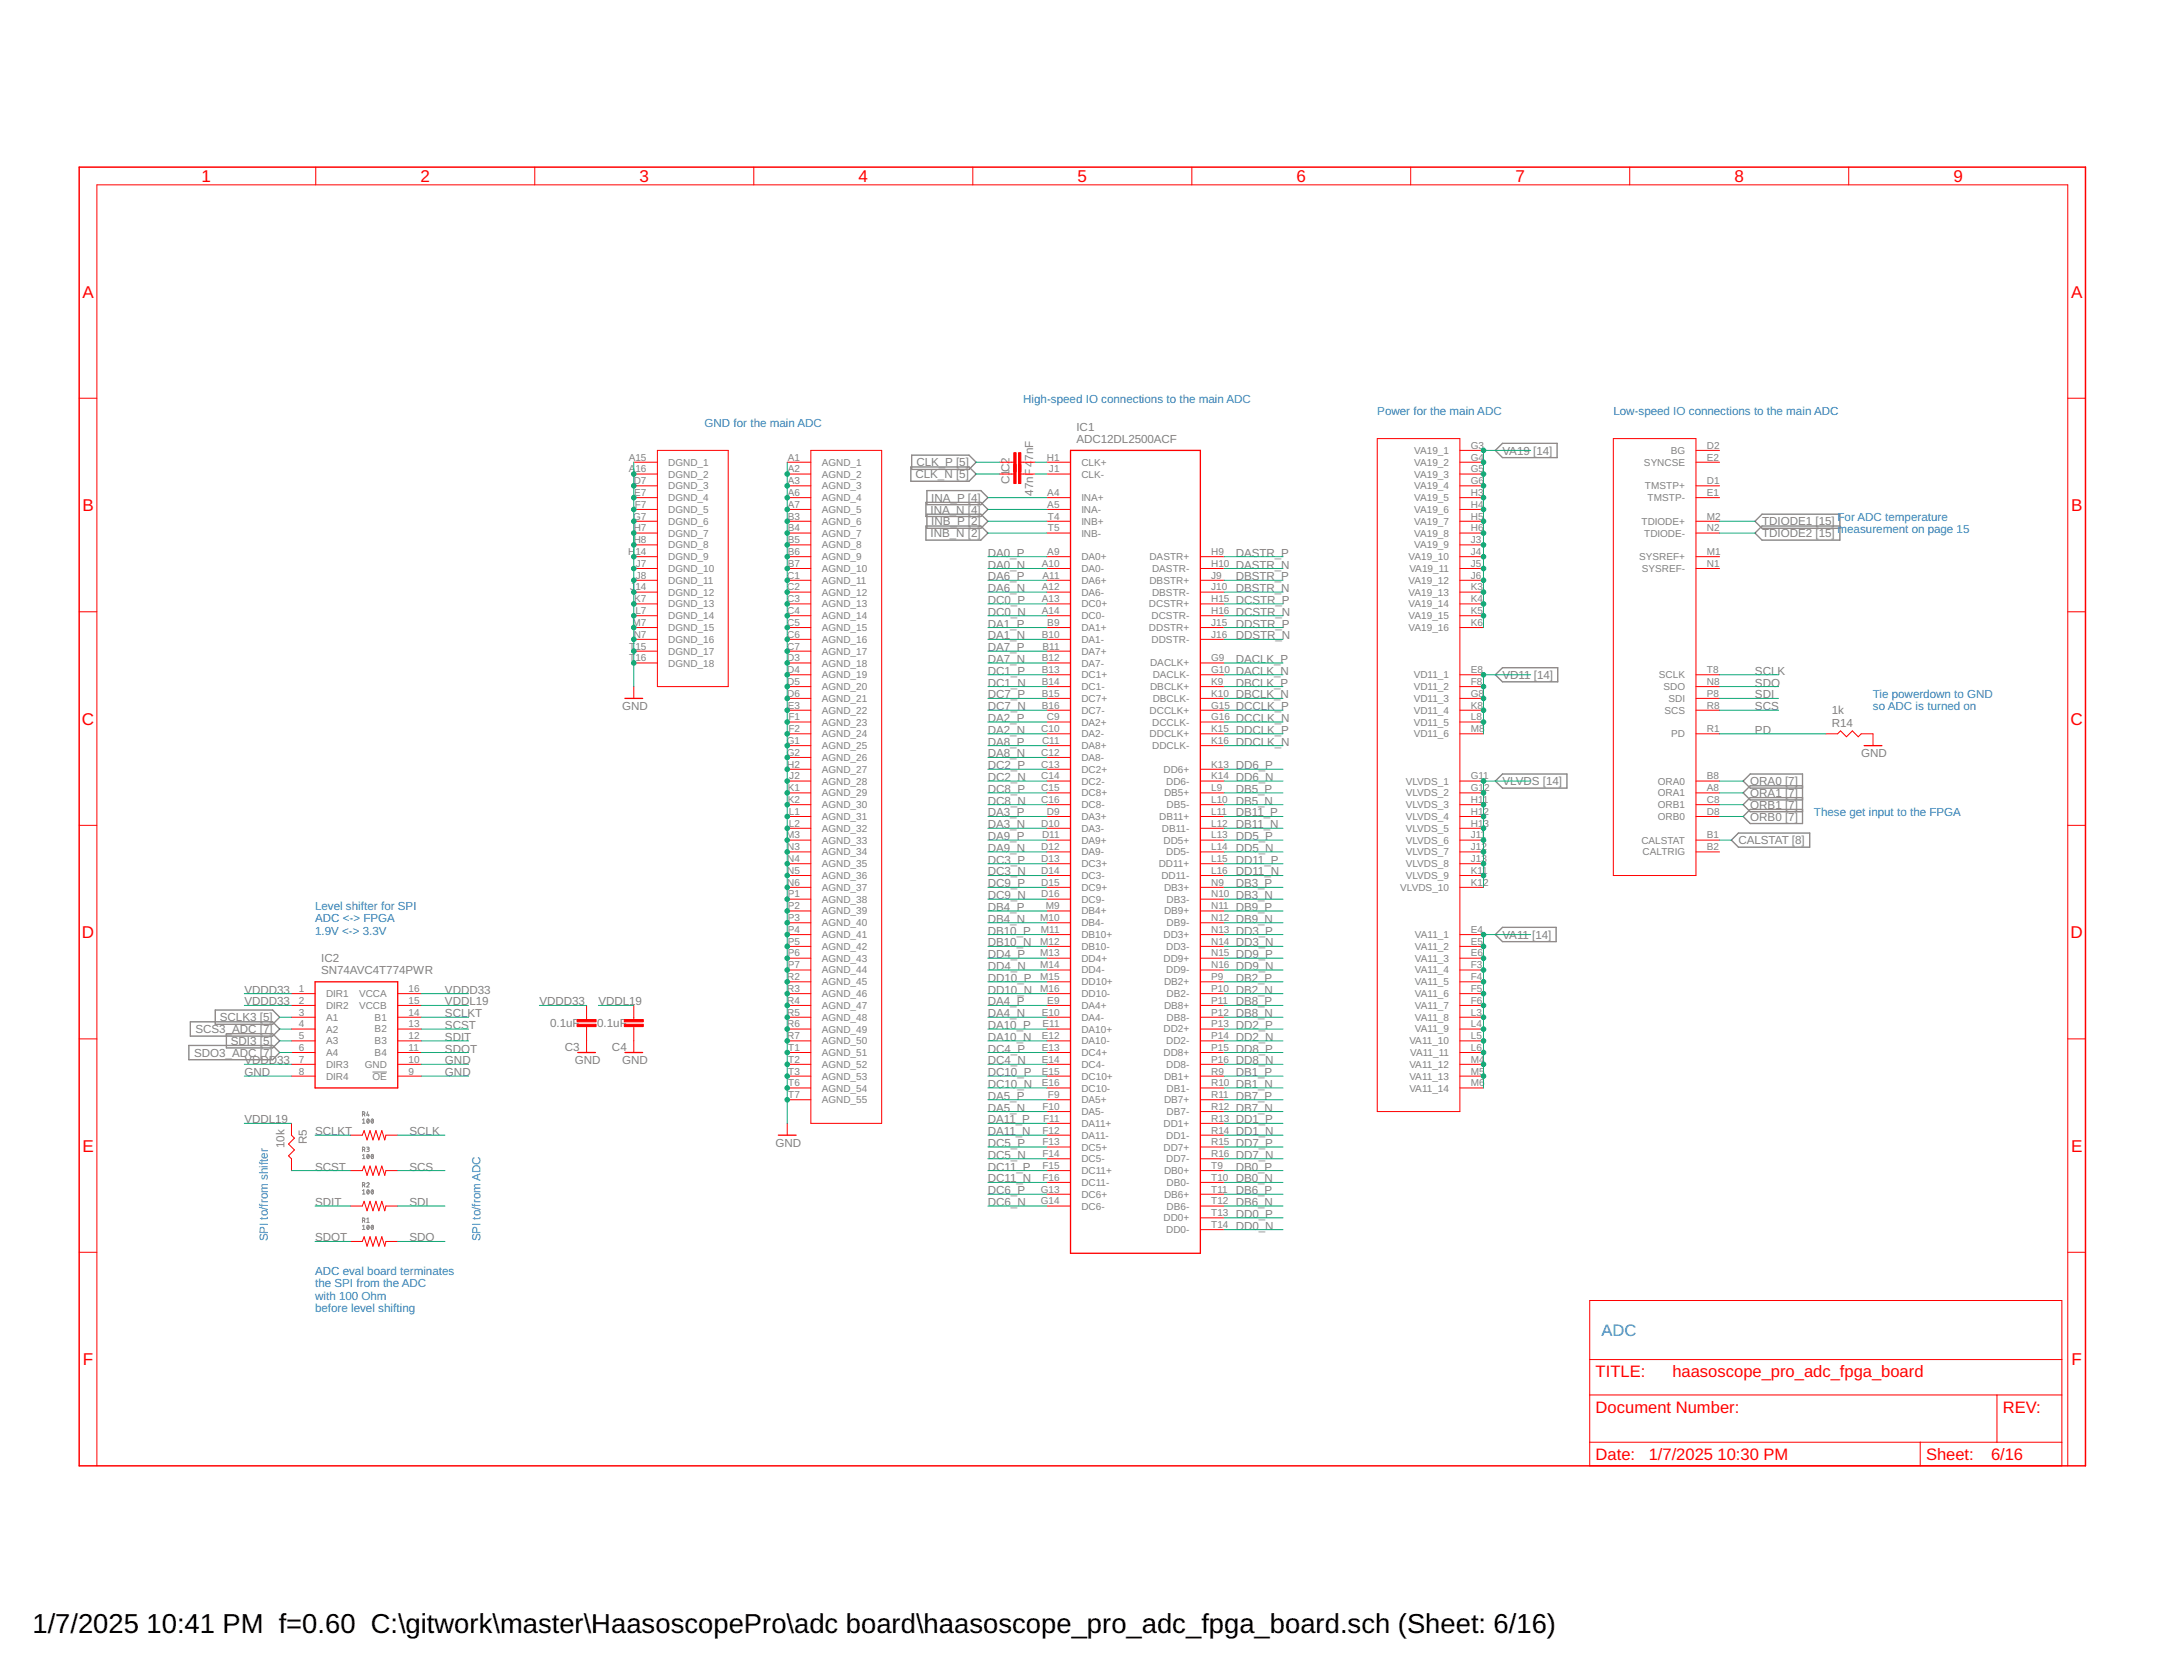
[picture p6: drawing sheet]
<svg xmlns="http://www.w3.org/2000/svg" width="279mm" height="216mm" viewBox="0 0 279 216" stroke-linecap="round" stroke-linejoin="round" font-family="sans-serif">
<g fill="none" stroke="#808080" stroke-width=".13">
<path d="M48.1 138.3h1.9M46.8 157.5h.3v-.2l-.3-.1v.6M46.8 152.9h.3v-.2l-.3-.1v.6M46.8 148.4l.3-.1v-.2l-.3-.1v.6M46.8 143.8h.3v-.3h-.3v.5M46.8 158.2l.2-.1v.6M46.8 144.5l.2-.1v.5M46.8 149.1l.2-.1v.5M46.8 153.6l.2-.1v.6M46.8 158.7h.3M46.8 154.1h.3M46.8 149.5h.3"/>
<path d="M46.8 144.9h.3M47 157.5l.1 .3M47 152.9l.1 .3M47 148.4l.1 .2M47 143.8l.1 .2M47.3 152.7a.16 .16 0 0 1 .3-.1 .16 .16 0 0 1 0 .3l-.3 .3h.4M47.3 148l.4 .1-.1 .2h-.2M47.3 157.3l.2-.1v.6M47.3 157.8h.4M47.4 158.2l.1-.1a.26 .26 0 0 1 .2 .3 .26 .26 0 0 1-.2 .2l-.2-.2zM47.4 144.5l.1-.1a.26 .26 0 0 1 .2 .3 .26 .26 0 0 1-.2 .2l-.2-.2zM47.5 153.6a.26 .26 0 0 1 .2 .2 .26 .26 0 0 1-.2 .3l-.2-.3z"/>
<path d="M47.5 149a.26 .26 0 0 1 .2 .2 .26 .26 0 0 1-.2 .3l-.2-.3zM47.5 143.5l-.2 .4h.4M47.5 148.3l.2 .2-.4 .1M47.6 143.8v.2M47.6 158.2l-.2 .3M47.6 153.6l-.2 .4M47.6 149.1l-.2 .3M47.6 144.5l-.2 .3M48 158.1a.26 .26 0 0 1 .2 .3 .26 .26 0 0 1-.2 .2l-.1-.2zM48 153.6a.26 .26 0 0 1 .2 .2 .26 .26 0 0 1-.2 .3l-.1-.3zM48 149a.26 .26 0 0 1 .2 .2 .26 .26 0 0 1-.2 .3l-.1-.3zM48 144.4a.26 .26 0 0 1 .2 .3 .26 .26 0 0 1-.2 .2l-.1-.2z"/>
<path d="M48.2 158.2l-.3 .3M48.2 153.6l-.3 .4M48.2 149.1l-.3 .3M48.2 144.5l-.3 .3"/>
</g>
<g fill="none" stroke="#808080" stroke-width=".17">
<path d="M117.7 58.7h7.4l.9 .9-.9 1h-7.4zM193.1 58.1l.9-.9h7v1.9h-7zM117.6 60.3h7.5l.9 .9-.9 .9h-7.5zM119.5 64.8h7.1l1 .9-1 1h-7.1zM119.5 67.9h7.1l1 .9-1 .9h-7.1zM119.7 63.3h6.9l1 .9-1 .9h-6.9zM119.7 66.4h6.9l1 .9-1 .9h-6.9zM237.6 67.9h-10.1l-.9 .9 .9 .9h10.1v-3.3h-10.1l-.9 .9 .9 .9h10.1M193.1 87.1l.9-.9h7.1v1.8h-7.1zM193.1 100.8l.9-.9h8.3v1.8h-8.3zM223.5 108.4l1-.9h9.2v1.8h-9.2zM232.7 101.4h-6.7l-.9 .9 .9 .9h6.7"/>
<path d="M232.7 101.7h-6.7l-.9-.9 .9-.9h6.7v6.4h-6.7l-.9-.9 .9-.9h6.7M232.7 102.9h-6.7l-.9 .9 .9 1h6.7M24.4 134.9h10.8l.9 .9-.9 1h-10.8zM24.6 131.9h10.6l.9 .9-.9 .9h-10.6zM27.8 130.3h7.4l.9 1-.9 .9h-7.4zM29.2 133.4h6l.9 .9-.9 .9h-6zM193.1 120.6l.9-.9h6.9v1.8h-6.9z"/>
</g>
<path d="M138.2 58.1h16.8v103.6h-16.8zM80.7 90.1h2.3M240.7 96.2h2.3M40.7 126.7h10.7v13.7h-10.7zM74.6 135.8h2.3M80.7 135.8h2.3M100.5 146.5h2.3" fill="none" stroke="#f00" stroke-width=".17"/>
<g fill="none" stroke="#f00" stroke-width=".13">
<path d="M40.8 21.6v2.3M69 21.6v2.3M97.3 21.6v2.3M125.6 21.6v2.3M153.9 21.6v2.3M182.1 21.6v2.3M210.4 21.6v2.3M238.7 21.6v2.3M10.2 51.4h2.3M81.8 59.6h3.1M84.9 58.1h9.1v30.5h-9.1zM101.6 59.6h3.1"/>
<path d="M104.7 58.1h9.1v86.9h-9.1zM129.1 59.6h1.8M131.8 59.6h1.8M135.2 59.6h3M177.8 56.6h10.7v86.8h-10.7zM188.5 59.6h3M188.5 58.1h3M208.3 56.6h10.7v56.4h-10.7zM219 59.6h3M219 58.1h3M267 51.4h2.3M10.2 79h2.3"/>
<path d="M81.8 61.2h3.1M81.8 62.7h3.1M81.8 64.2h3.1M81.8 65.7h3.1M81.8 71.8h3.1M81.8 73.4h3.1M81.8 74.9h3.1M81.8 76.4h3.1M81.8 77.9h3.1M81.8 79.5h3.1M81.8 67.3h3.1M81.8 68.8h3.1"/>
<path d="M81.8 70.3h3.1M101.6 61.2h3.1M101.6 62.7h3.1M101.6 64.2h3.1M101.6 65.7h3.1M101.6 71.8h3.1M101.6 73.4h3.1M101.6 74.9h3.1M101.6 76.4h3.1M101.6 77.9h3.1M101.6 79.5h3.1M101.6 67.3h3.1"/>
<path d="M101.6 68.8h3.1M101.6 70.3h3.1M129.1 61.2h1.8M131.8 61.2h1.8M135.2 61.2h3M135.2 64.2h3M135.2 65.7h3M135.2 71.8h3M135.2 73.4h3M135.2 74.9h3M135.2 76.4h3M135.2 77.9h3"/>
<path d="M135.2 79.5h3M135.2 67.3h3M135.2 68.8h3M155 71.8h3M155 73.4h3M155 74.9h3M155 76.4h3M155 77.9h3M155 79.5h3M188.5 61.2h3M188.5 62.7h3M188.5 64.2h3"/>
<path d="M188.5 65.7h3M188.5 71.8h3M188.5 73.4h3M188.5 74.9h3M188.5 76.4h3M188.5 77.9h3M188.5 79.5h3M188.5 67.3h3M188.5 68.8h3M188.5 70.3h3M219 62.7h3M219 64.2h3"/>
<path d="M219 71.8h3M219 73.4h3M219 67.3h3M219 68.8h3M267 79h2.3M81.8 81h3.1M81.8 82.5h3.1M81.8 84h3.1M81.8 85.6h3.1M81.8 88.6v1.5M101.6 81h3.1M101.6 82.5h3.1"/>
<path d="M101.6 84h3.1M101.6 85.6h3.1M101.6 87.1h3.1M101.6 88.6h3.1M101.6 90.1h3.1M101.6 91.7h3.1M101.6 93.2h3.1M101.6 94.7h3.1M101.6 96.2h3.1M101.6 97.7h3.1M101.6 99.3h3.1M135.2 81h3"/>
<path d="M135.2 82.5h3M135.2 84h3M135.2 85.6h3M135.2 87.1h3M135.2 88.6h3M135.2 90.1h3M135.2 91.7h3M135.2 93.2h3M135.2 94.7h3M135.2 96.2h3M135.2 97.7h3M135.2 99.3h3"/>
<path d="M155 81h3M155 82.5h3M155 85.6h3M155 87.1h3M155 88.6h3M155 90.1h3M155 91.7h3M155 93.2h3M155 94.7h3M155 96.2h3M155 99.3h3M188.5 81h3"/>
<path d="M188.5 87.1h3M188.5 88.6h3M188.5 90.1h3M188.5 91.7h3M188.5 93.2h3M188.5 94.7h3M219 87.1h3M219 88.6h3M219 90.1h3M219 91.7h3M219 94.7h3M235.7 94.7h1.6l.3-.4 .8 .8 .8-.8 .7 .8 .4-.4h1.5v1.5"/>
<path d="M10.2 106.5h2.3M101.6 102.3h3.1M101.6 108.4h3.1M101.6 109.9h3.1M101.6 100.8h3.1M101.6 103.8h3.1M101.6 105.4h3.1M101.6 106.9h3.1M101.6 111.5h3.1M101.6 113h3.1M101.6 114.5h3.1M101.6 116h3.1"/>
<path d="M101.6 117.6h3.1M101.6 119.1h3.1M135.2 102.3h3M135.2 108.4h3M135.2 109.9h3M135.2 100.8h3M135.2 103.8h3M135.2 105.4h3M135.2 106.9h3M135.2 111.5h3M135.2 113h3M135.2 114.5h3"/>
<path d="M135.2 116h3M135.2 117.6h3M135.2 119.1h3M155 102.3h3M155 108.4h3M155 109.9h3M155 100.8h3M155 103.8h3M155 105.4h3M155 106.9h3M155 111.5h3M155 113h3"/>
<path d="M155 114.5h3M155 116h3M155 117.6h3M155 119.1h3M188.5 102.3h3M188.5 108.4h3M188.5 109.9h3M188.5 100.8h3M188.5 103.8h3M188.5 105.4h3M188.5 106.9h3M188.5 111.5h3"/>
<path d="M188.5 113h3M188.5 114.5h3M219 102.3h3M219 108.4h3M219 109.9h3M219 100.8h3M219 103.8h3M219 105.4h3M267 106.5h2.3M10.2 134.1h2.3M37.6 129.8h3.1M37.6 131.3h3.1"/>
<path d="M37.6 132.8h3.1M37.6 134.3h3.1M37.6 135.8h3.1M37.6 137.4h3.1M37.6 138.9h3.1M37.6 128.2h3.1M51.4 129.8h3M51.4 131.3h3M51.4 132.8h3M51.4 134.3h3M51.4 135.8h3M51.4 137.4h3"/>
<path d="M51.4 138.9h3M51.4 128.2h3M75.7 129.8v1.8M75.7 132.5v3.3M81.8 129.8v1.8M81.8 132.5v3.3M101.6 120.6h3.1M101.6 122.1h3.1M101.6 123.7h3.1M101.6 129.8h3.1M101.6 131.3h3.1M101.6 132.8h3.1"/>
<path d="M101.6 134.3h3.1M101.6 135.8h3.1M101.6 137.4h3.1M101.6 138.9h3.1M101.6 125.2h3.1M101.6 126.7h3.1M101.6 128.2h3.1M135.2 120.6h3M135.2 122.1h3M135.2 123.7h3M135.2 129.8h3M135.2 131.3h3"/>
<path d="M135.2 132.8h3M135.2 134.3h3M135.2 135.8h3M135.2 137.4h3M135.2 138.9h3M135.2 125.2h3M135.2 126.7h3M135.2 128.2h3M155 120.6h3M155 122.1h3M155 123.7h3M155 129.8h3"/>
<path d="M155 131.3h3M155 132.8h3M155 134.3h3M155 135.8h3M155 137.4h3M155 138.9h3M155 125.2h3M155 126.7h3M155 128.2h3M188.5 120.6h3M188.5 122.1h3M188.5 123.7h3"/>
<path d="M188.5 129.8h3M188.5 131.3h3M188.5 132.8h3M188.5 134.3h3M188.5 135.8h3M188.5 137.4h3M188.5 138.9h3M188.5 125.2h3M188.5 126.7h3M188.5 128.2h3M267 134.1h2.3M37.6 145v1.5l.4 .4-.7 .7 .7 .8-.7 .8 .3 .3v1.6"/>
<path d="M45.3 146.5h1.5l.2-.6 .4 1.2 .4-1.2 .4 1.2 .3-1.2 .4 1.2 .4-1.2 .4 1.2 .1-.6h1.6M45.3 151.1h1.5l.2-.6 .4 1.2 .4-1.2 .4 1.2 .3-1.2 .4 1.2 .4-1.2 .4 1.2 .1-.6h1.6M45.3 155.6h1.5l.2-.6 .4 1.3 .4-1.3 .4 1.3 .3-1.3 .4 1.3 .4-1.3 .4 1.3 .1-.7h1.6M101.6 140.4h3.1M101.6 141.9h3.1M101.6 145v1.5M135.2 140.4h3M135.2 141.9h3M135.2 143.4h3M135.2 145h3M135.2 146.5h3M135.2 148h3"/>
<path d="M135.2 149.5h3M135.2 151.1h3M135.2 152.6h3M135.2 154.1h3M135.2 155.6h3M155 140.4h3M155 141.9h3M155 143.4h3M155 145h3M155 146.5h3M155 148h3M155 149.5h3"/>
<path d="M155 151.1h3M155 152.6h3M155 154.1h3M155 155.6h3M155 157.2h3M155 158.7h3M188.5 140.4h3M10.2 161.6h2.3M45.3 160.2h1.5l.2-.6 .4 1.2 .4-1.2 .4 1.2 .3-1.2 .4 1.2 .4-1.2 .4 1.2 .1-.6h1.6M205.3 167.8h60.9v21.4h-60.9zM205.3 175.5h60.9M267 161.6h2.3"/>
<path d="M12.5 189.2v-165.3h254.5v165.3M205.3 180h60.9M205.3 186.1h60.9M247.9 186.1v3.1M257.8 180v6.1"/>
</g>
<g fill="#f00" stroke="#f00" stroke-width=".13">
<path d="M130.9 59.9h.3v2.5h-.3z"/>
<path d="M131.5 59.9h.3v2.5h-.3z"/>
<path d="M131.5 58.4h.3v2.5h-.3z"/>
<path d="M130.9 58.4h.3v2.5h-.3z"/>
<path d="M74.5 131.6h2.5v.3h-2.5z"/>
<path d="M74.5 132.2h2.5v.3h-2.5z"/>
<path d="M80.6 131.6h2.5v.3h-2.5z"/>
<path d="M80.6 132.2h2.5v.3h-2.5z"/>
</g>
<path d="M10.2 21.6h259.1v167.6h-259.1z" fill="none" stroke="#f00" stroke-width=".19"/>
<g fill="none" stroke="#0dab76" stroke-width=".13">
<path d="M81.8 59.6v29M101.6 59.6v85.4M126 59.6h3.1M133.6 59.6h1.6M197.6 58.1h-6.1v22.9M126 61.2h3.1M127.6 64.2h7.6M127.6 65.7h7.6M127.6 68.8h7.6M127.6 67.3h7.6M127.6 71.8h7.6M127.6 73.4h7.6"/>
<path d="M127.6 74.9h7.6M127.6 76.4h7.6M127.6 77.9h7.6M127.6 79.5h7.6M133.6 61.2h1.6M158 71.8h7.7M158 73.4h7.7M158 74.9h7.7M158 76.4h7.7M158 77.9h7.7M158 79.5h7.7M222 68.8h4.6"/>
<path d="M222 67.3h4.6M127.6 87.1h7.6M127.6 91.7h7.6M127.6 94.7h7.6M127.6 90.1h7.6M127.6 88.6h7.6M127.6 81h7.6M127.6 82.5h7.6M127.6 84h7.6M127.6 85.6h7.6M127.6 93.2h7.6M127.6 96.2h7.6"/>
<path d="M127.6 97.7h7.6M127.6 99.3h7.6M158 87.1h7.7M158 91.7h7.7M158 94.7h7.7M158 90.1h7.7M158 88.6h7.7M158 81h7.7M158 82.5h7.7M158 85.6h7.7M158 93.2h7.7M158 96.2h7.7"/>
<path d="M158 99.3h7.7M197.6 87.1h-6.1v7.6M222 87.1h7.6M222 91.7h7.6M222 94.7h13.7M222 90.1h7.6M222 88.6h7.6M127.6 102.3h7.6M127.6 108.4h7.6M127.6 100.8h7.6M127.6 103.8h7.6M127.6 105.4h7.6"/>
<path d="M127.6 106.9h7.6M127.6 109.9h7.6M127.6 111.5h7.6M127.6 113h7.6M127.6 114.5h7.6M127.6 116h7.6M127.6 117.6h7.6M127.6 119.1h7.6M158 102.3h7.7M158 108.4h7.7M158 100.8h7.7M158 103.8h7.7"/>
<path d="M158 105.4h7.7M158 106.9h7.7M158 109.9h7.7M158 111.5h7.7M158 113h7.7M158 114.5h7.7M158 116h7.7M158 117.6h7.7M158 119.1h7.7M197.6 100.8h-6.1v13.7M222 102.3h3.1M222 108.4h1.5"/>
<path d="M222 100.8h3.1M222 103.8h3.1M222 105.4h3.1M31.5 138.9h6.1M31.5 137.4h6.1M31.5 129.8h6.1M31.5 128.2h6.1M36.1 131.3h1.5M36.1 132.8h1.5M36.1 134.3h1.5M36.1 135.8h1.5M54.4 138.9h6.1"/>
<path d="M54.4 137.4h6.1M54.4 129.8h6.1M54.4 128.2h6.1M54.4 131.3h6.1M54.4 132.8h6.1M54.4 134.3h6.1M54.4 135.8h6.1M69.6 129.8h6.1M77.3 129.8h4.5M127.6 138.9h7.6M127.6 137.4h7.6M127.6 120.6h7.6"/>
<path d="M127.6 129.8h7.6M127.6 128.2h7.6M127.6 131.3h7.6M127.6 132.8h7.6M127.6 134.3h7.6M127.6 135.8h7.6M127.6 122.1h7.6M127.6 126.7h7.6M127.6 123.7h7.6M127.6 125.2h7.6M158 138.9h7.7M158 137.4h7.7"/>
<path d="M158 120.6h7.7M158 129.8h7.7M158 128.2h7.7M158 131.3h7.7M158 132.8h7.7M158 134.3h7.7M158 135.8h7.7M158 122.1h7.7M158 126.7h7.7M158 123.7h7.7M158 125.2h7.7M197.6 120.6h-6.1v19.8"/>
<path d="M31.5 145h6.1M37.6 151.1h7.7M40.7 146.5h4.6M40.7 155.6h4.6M51.4 146.5h6M51.4 151.1h6M51.4 155.6h6M127.6 146.5h7.6M127.6 151.1h7.6M127.6 155.6h7.6M127.6 145h7.6M127.6 141.9h7.6"/>
<path d="M127.6 143.4h7.6M127.6 148h7.6M127.6 149.5h7.6M127.6 152.6h7.6M127.6 154.1h7.6M127.6 140.4h7.6M158 146.5h7.7M158 151.1h7.7M158 155.6h7.7M158 145h7.7M158 141.9h7.7M158 143.4h7.7"/>
<path d="M158 148h7.7M158 149.5h7.7M158 152.6h7.7M158 154.1h7.7M158 157.2h7.7M158 158.7h7.7M158 140.4h7.7M40.7 160.2h4.6M51.4 160.2h6"/>
</g>
<g fill="#0dab76" stroke="#0dab76" stroke-width=".13">
<circle cx="81.8" cy="61.2" r=".3"/>
<circle cx="81.8" cy="62.7" r=".3"/>
<circle cx="81.8" cy="64.2" r=".3"/>
<circle cx="81.8" cy="65.7" r=".3"/>
<circle cx="81.8" cy="67.3" r=".3"/>
<circle cx="81.8" cy="71.8" r=".3"/>
<circle cx="81.8" cy="73.4" r=".3"/>
<circle cx="81.8" cy="74.9" r=".3"/>
<circle cx="81.8" cy="76.4" r=".3"/>
<circle cx="81.8" cy="77.9" r=".3"/>
<circle cx="81.8" cy="79.5" r=".3"/>
<circle cx="81.8" cy="81" r=".3"/>
<circle cx="81.8" cy="82.5" r=".3"/>
<circle cx="81.8" cy="84" r=".3"/>
<circle cx="81.8" cy="85.6" r=".3"/>
<circle cx="81.8" cy="68.8" r=".3"/>
<circle cx="81.8" cy="70.3" r=".3"/>
<circle cx="101.6" cy="61.2" r=".3"/>
<circle cx="101.6" cy="62.7" r=".3"/>
<circle cx="101.6" cy="64.2" r=".3"/>
<circle cx="101.6" cy="65.7" r=".3"/>
<circle cx="101.6" cy="67.3" r=".3"/>
<circle cx="101.6" cy="68.8" r=".3"/>
<circle cx="101.6" cy="70.3" r=".3"/>
<circle cx="101.6" cy="71.8" r=".3"/>
<circle cx="101.6" cy="73.4" r=".3"/>
<circle cx="101.6" cy="74.9" r=".3"/>
<circle cx="101.6" cy="76.4" r=".3"/>
<circle cx="101.6" cy="77.9" r=".3"/>
<circle cx="101.6" cy="79.5" r=".3"/>
<circle cx="101.6" cy="81" r=".3"/>
<circle cx="101.6" cy="82.5" r=".3"/>
<circle cx="101.6" cy="84" r=".3"/>
<circle cx="101.6" cy="85.6" r=".3"/>
<circle cx="101.6" cy="87.1" r=".3"/>
<circle cx="101.6" cy="88.6" r=".3"/>
<circle cx="101.6" cy="90.1" r=".3"/>
<circle cx="101.6" cy="91.7" r=".3"/>
<circle cx="101.6" cy="93.2" r=".3"/>
<circle cx="101.6" cy="94.7" r=".3"/>
<circle cx="101.6" cy="96.2" r=".3"/>
<circle cx="101.6" cy="97.7" r=".3"/>
<circle cx="101.6" cy="99.3" r=".3"/>
<circle cx="101.6" cy="100.8" r=".3"/>
<circle cx="101.6" cy="102.3" r=".3"/>
<circle cx="101.6" cy="103.8" r=".3"/>
<circle cx="101.6" cy="105.4" r=".3"/>
<circle cx="101.6" cy="106.9" r=".3"/>
<circle cx="101.6" cy="108.4" r=".3"/>
<circle cx="101.6" cy="109.9" r=".3"/>
<circle cx="101.6" cy="111.5" r=".3"/>
<circle cx="101.6" cy="113" r=".3"/>
<circle cx="101.6" cy="114.5" r=".3"/>
<circle cx="101.6" cy="116" r=".3"/>
<circle cx="101.6" cy="117.6" r=".3"/>
<circle cx="101.6" cy="119.1" r=".3"/>
<circle cx="101.6" cy="120.6" r=".3"/>
<circle cx="101.6" cy="122.1" r=".3"/>
<circle cx="101.6" cy="123.7" r=".3"/>
<circle cx="101.6" cy="125.2" r=".3"/>
<circle cx="101.6" cy="126.7" r=".3"/>
<circle cx="101.6" cy="128.2" r=".3"/>
<circle cx="101.6" cy="129.8" r=".3"/>
<circle cx="101.6" cy="131.3" r=".3"/>
<circle cx="101.6" cy="132.8" r=".3"/>
<circle cx="101.6" cy="134.3" r=".3"/>
<circle cx="101.6" cy="135.8" r=".3"/>
<circle cx="101.6" cy="137.4" r=".3"/>
<circle cx="101.6" cy="138.9" r=".3"/>
<circle cx="101.6" cy="140.4" r=".3"/>
<circle cx="101.6" cy="141.9" r=".3"/>
<circle cx="191.5" cy="58.1" r=".3"/>
<circle cx="191.5" cy="59.6" r=".3"/>
<circle cx="191.5" cy="61.2" r=".3"/>
<circle cx="191.5" cy="62.7" r=".3"/>
<circle cx="191.5" cy="64.2" r=".3"/>
<circle cx="191.5" cy="65.7" r=".3"/>
<circle cx="191.5" cy="67.3" r=".3"/>
<circle cx="191.5" cy="68.8" r=".3"/>
<circle cx="191.5" cy="70.3" r=".3"/>
<circle cx="191.5" cy="71.8" r=".3"/>
<circle cx="191.5" cy="73.4" r=".3"/>
<circle cx="191.5" cy="74.9" r=".3"/>
<circle cx="191.5" cy="76.4" r=".3"/>
<circle cx="191.5" cy="77.9" r=".3"/>
<circle cx="191.5" cy="79.5" r=".3"/>
<circle cx="191.5" cy="120.6" r=".3"/>
<circle cx="191.5" cy="122.1" r=".3"/>
<circle cx="191.5" cy="123.7" r=".3"/>
<circle cx="191.5" cy="125.2" r=".3"/>
<circle cx="191.5" cy="126.7" r=".3"/>
<circle cx="191.5" cy="128.2" r=".3"/>
<circle cx="191.5" cy="129.8" r=".3"/>
<circle cx="191.5" cy="131.3" r=".3"/>
<circle cx="191.5" cy="132.8" r=".3"/>
<circle cx="191.5" cy="134.3" r=".3"/>
<circle cx="191.5" cy="135.8" r=".3"/>
<circle cx="191.5" cy="137.4" r=".3"/>
<circle cx="191.5" cy="138.9" r=".3"/>
<circle cx="191.5" cy="87.1" r=".3"/>
<circle cx="191.5" cy="88.6" r=".3"/>
<circle cx="191.5" cy="90.1" r=".3"/>
<circle cx="191.5" cy="91.7" r=".3"/>
<circle cx="191.5" cy="93.2" r=".3"/>
<circle cx="191.5" cy="100.8" r=".3"/>
<circle cx="191.5" cy="102.3" r=".3"/>
<circle cx="191.5" cy="103.8" r=".3"/>
<circle cx="191.5" cy="105.4" r=".3"/>
<circle cx="191.5" cy="106.9" r=".3"/>
<circle cx="191.5" cy="108.4" r=".3"/>
<circle cx="191.5" cy="109.9" r=".3"/>
<circle cx="191.5" cy="111.5" r=".3"/>
<circle cx="191.5" cy="113" r=".3"/>
</g>
<g font-size="3.5">
<text x="4.2" y="210.7">1/7/2025</text>
<text x="18.9" y="210.7">10:41 PM f=0.60 C:\gitwork\master\HaasoscopePro\adc board\haasoscope_pro_adc_fpga_board.sch (Sheet: 6/16)</text>
</g>
<g font-size="2.2" fill="#f00">
<text x="26" y="23.5">1</text>
<text x="54.3" y="23.5">2</text>
<text x="82.6" y="23.5">3</text>
<text x="110.8" y="23.5">4</text>
<text x="139.1" y="23.5">5</text>
<text x="167.4" y="23.5">6</text>
<text x="195.7" y="23.5">7</text>
<text x="223.9" y="23.5">8</text>
<text x="252.2" y="23.5">9</text>
<text x="10.6" y="38.4">A</text>
<text x="267.4" y="38.4">A</text>
<text x="10.6" y="66">B</text>
<text x="267.4" y="66">B</text>
<text x="10.6" y="93.5">C</text>
<text x="267.3" y="93.5">C</text>
<text x="10.6" y="121.1">D</text>
<text x="267.3" y="121.1">D</text>
<text x="10.6" y="148.6">E</text>
<text x="267.4" y="148.6">E</text>
<text x="10.7" y="176.2">F</text>
<text x="267.4" y="176.2">F</text>
</g>
<text font-size="2.1" fill="#2c7bce" x="206.8" y="172.4">ADC</text>
<g font-size="2.1" fill="#f00">
<text x="206" y="177.7">TITLE:</text>
<text x="215.9" y="177.7">haasoscope_pro_adc_fpga_board</text>
<text x="206" y="182.3">Document Number:</text>
<text x="258.6" y="182.3">REV:</text>
<text x="206" y="188.4">Date:</text>
<text x="212.9" y="188.4">1/7/2025</text>
<text x="221.8" y="188.4">10:30 PM</text>
<text x="248.7" y="188.4">Sheet:</text>
<text x="257.1" y="188.4">6/16</text>
</g>
<g font-size="1.5" fill="#2c7bce">
<text x="132.1" y="52">High-speed IO connections to the main ADC</text>
<text x="177.8" y="53.6">Power for the main ADC</text>
<text x="208.3" y="53.6">Low-speed IO connections to the main ADC</text>
<text x="91" y="55.1">GND for the main ADC</text>
<text x="237.3" y="67.2">For ADC temperature</text>
<text x="237.3" y="68.8">measurement on page 15</text>
<text x="241.8" y="90">Tie powerdown to GND</text>
<text x="241.8" y="91.7">so ADC is turned on</text>
<text x="234.2" y="105.4">These get input to the FPGA</text>
<text x="40.7" y="117.4">Level shifter for SPI</text>
<text x="40.7" y="119">ADC &lt;-&gt; FPGA</text>
<text x="40.7" y="120.6">1.9V &lt;-&gt; 3.3V</text>
<text x="34.6" y="160.2" transform="rotate(-90 34.6 160.2)">SPI to/from shifter</text>
<text x="62" y="160.2" transform="rotate(-90 62 160.2)">SPI to/from ADC</text>
<text x="40.7" y="164.5">ADC eval board terminates</text>
<text x="40.7" y="166.1">the SPI from the ADC</text>
<text x="40.7" y="167.7">with 100 Ohm</text>
<text x="40.7" y="169.4">before level shifting</text>
</g>
<g font-size="1.5" fill="#808080">
<text x="139" y="57.1">ADC12DL2500ACF</text>
<text x="139" y="55.6">IC1</text>
<text x="194" y="58.7">VA19 [14]</text>
<text x="118.2" y="61.7">CLK_N [5]</text>
<text x="118.3" y="60.2">CLK_P [5]</text>
<text x="120.2" y="64.8">INA_P [4]</text>
<text x="130.4" y="62.5" transform="rotate(-90 130.4 62.5)">C1C2</text>
<text x="133.4" y="64" transform="rotate(-90 133.4 64)">47nF 47nF</text>
<text x="120.1" y="66.3">INA_N [4]</text>
<text x="120.1" y="69.3">INB_N [2]</text>
<text x="120.2" y="67.8">INB_P [2]</text>
<text x="127.5" y="71.8">DA0_P</text>
<text x="159.5" y="71.8">DASTR_P</text>
<text x="227.5" y="69.3">TDIODE2 [15]</text>
<text x="227.5" y="67.8">TDIODE1 [15]</text>
<text x="127.5" y="73.4">DA0_N</text>
<text x="127.5" y="74.9">DA6_P</text>
<text x="127.5" y="76.4">DA6_N</text>
<text x="127.5" y="77.9">DC0_P</text>
<text x="159.5" y="73.4">DASTR_N</text>
<text x="159.5" y="77.9">DCSTR_P</text>
<text x="159.5" y="74.9">DBSTR_P</text>
<text x="159.5" y="76.4">DBSTR_N</text>
<text x="127.5" y="81">DA1_P</text>
<text x="127.5" y="82.5">DA1_N</text>
<text x="127.5" y="79.5">DC0_N</text>
<text x="159.5" y="79.5">DCSTR_N</text>
<text x="159.5" y="81">DDSTR_P</text>
<text x="159.5" y="82.5">DDSTR_N</text>
<text x="127.5" y="84">DA7_P</text>
<text x="127.5" y="85.6">DA7_N</text>
<text x="127.5" y="88.6">DC1_N</text>
<text x="127.5" y="87.1">DC1_P</text>
<text x="159.5" y="85.6">DACLK_P</text>
<text x="159.5" y="87.1">DACLK_N</text>
<text x="159.5" y="88.6">DBCLK_P</text>
<text x="194" y="87.6">VD11 [14]</text>
<text x="226.6" y="87.1">SCLK</text>
<text x="226.6" y="88.6">SDO</text>
<text x="80.3" y="91.7">GND</text>
<text x="127.5" y="90.1">DC7_P</text>
<text x="127.5" y="91.7">DC7_N</text>
<text x="127.5" y="93.2">DA2_P</text>
<text x="127.5" y="94.7">DA2_N</text>
<text x="159.5" y="91.7">DCCLK_P</text>
<text x="159.5" y="93.2">DCCLK_N</text>
<text x="159.5" y="90.1">DBCLK_N</text>
<text x="159.5" y="94.7">DDCLK_P</text>
<text x="226.6" y="91.7">SCS</text>
<text x="226.6" y="94.7">PD</text>
<text x="226.6" y="90.1">SDI</text>
<text x="236.5" y="92.1">1k</text>
<text x="236.5" y="93.8">R14</text>
<text x="127.5" y="96.2">DA8_P</text>
<text x="127.5" y="97.7">DA8_N</text>
<text x="127.5" y="100.8">DC2_N</text>
<text x="127.5" y="99.3">DC2_P</text>
<text x="159.5" y="99.3">DD6_P</text>
<text x="159.5" y="100.8">DD6_N</text>
<text x="159.5" y="96.2">DDCLK_N</text>
<text x="194" y="101.3">VLVDS [14]</text>
<text x="226" y="101.3">ORA0 [7]</text>
<text x="240.3" y="97.7">GND</text>
<text x="127.5" y="102.3">DC8_P</text>
<text x="127.5" y="103.8">DC8_N</text>
<text x="127.5" y="105.4">DA3_P</text>
<text x="127.5" y="106.9">DA3_N</text>
<text x="159.5" y="105.4">DB11_P</text>
<text x="159.5" y="106.9">DB11_N</text>
<text x="159.5" y="103.8">DB5_N</text>
<text x="159.5" y="102.3">DB5_P</text>
<text x="226" y="102.9">ORA1 [7]</text>
<text x="226" y="104.4">ORB1 [7]</text>
<text x="226" y="105.9">ORB0 [7]</text>
<text x="127.5" y="108.4">DA9_P</text>
<text x="127.5" y="109.9">DA9_N</text>
<text x="127.5" y="111.5">DC3_P</text>
<text x="127.5" y="113">DC3_N</text>
<text x="159.5" y="108.4">DD5_P</text>
<text x="159.5" y="109.9">DD5_N</text>
<text x="159.5" y="111.5">DD11_P</text>
<text x="159.5" y="113">DD11_N</text>
<text x="224.5" y="108.9">CALSTAT [8]</text>
<text x="127.5" y="114.5">DC9_P</text>
<text x="127.5" y="116">DC9_N</text>
<text x="127.5" y="117.6">DB4_P</text>
<text x="127.5" y="119.1">DB4_N</text>
<text x="159.5" y="114.5">DB3_P</text>
<text x="159.5" y="116">DB3_N</text>
<text x="159.5" y="117.6">DB9_P</text>
<text x="159.5" y="119.1">DB9_N</text>
<text x="41.5" y="125.7">SN74AVC4T774PWR</text>
<text x="41.5" y="124.2">IC2</text>
<text x="127.5" y="120.6">DB10_P</text>
<text x="127.5" y="122.1">DB10_N</text>
<text x="127.5" y="125.2">DD4_N</text>
<text x="127.5" y="123.6">DD4_P</text>
<text x="159.5" y="120.6">DD3_P</text>
<text x="159.5" y="122.1">DD3_N</text>
<text x="159.5" y="123.6">DD9_P</text>
<text x="159.5" y="125.2">DD9_N</text>
<text x="194" y="121.1">VA11 [14]</text>
<text x="28.4" y="131.8">SCLK3 [5]</text>
<text x="31.5" y="129.7">VDDD33</text>
<text x="31.5" y="128.2">VDDD33</text>
<text x="57.5" y="128.2">VDDD33</text>
<text x="57.5" y="129.7">VDDL19</text>
<text x="57.5" y="131.3">SCLKT</text>
<text x="69.6" y="129.7">VDDD33</text>
<text x="77.3" y="129.7">VDDL19</text>
<text x="127.5" y="129.7">DA4_P</text>
<text x="127.5" y="131.3">DA4_N</text>
<text x="127.5" y="126.7">DD10_P</text>
<text x="127.5" y="128.2">DD10_N</text>
<text x="159.5" y="126.7">DB2_P</text>
<text x="159.5" y="128.2">DB2_N</text>
<text x="159.5" y="129.7">DB8_P</text>
<text x="159.5" y="131.3">DB8_N</text>
<text x="25.1" y="136.4">SDO3_ADC [7]</text>
<text x="25.2" y="133.3">SCS3_ADC [7]</text>
<text x="29.8" y="134.8">SDI3 [5]</text>
<text x="31.5" y="137.4">VDDD33</text>
<text x="57.5" y="137.4">GND</text>
<text x="57.5" y="135.8">SDOT</text>
<text x="57.5" y="134.3">SDIT</text>
<text x="57.5" y="132.8">SCST</text>
<text x="71" y="132.6">0.1uF</text>
<text x="72.9" y="135.6">C3</text>
<text x="74.2" y="137.4">GND</text>
<text x="77.1" y="132.6">0.1uF</text>
<text x="79" y="135.6">C4</text>
<text x="80.3" y="137.4">GND</text>
<text x="127.5" y="132.8">DA10_P</text>
<text x="127.5" y="134.3">DA10_N</text>
<text x="127.5" y="135.8">DC4_P</text>
<text x="127.5" y="137.4">DC4_N</text>
<text x="159.5" y="132.8">DD2_P</text>
<text x="159.5" y="134.3">DD2_N</text>
<text x="159.5" y="135.8">DD8_P</text>
<text x="159.5" y="137.4">DD8_N</text>
<text x="31.5" y="138.9">GND</text>
<text x="57.5" y="138.9">GND</text>
<text x="127.5" y="141.9">DA5_P</text>
<text x="127.5" y="143.5">DA5_N</text>
<text x="127.5" y="140.4">DC10_N</text>
<text x="127.5" y="138.9">DC10_P</text>
<text x="159.5" y="138.9">DB1_P</text>
<text x="159.5" y="140.4">DB1_N</text>
<text x="159.5" y="141.9">DB7_P</text>
<text x="159.5" y="143.5">DB7_N</text>
<text x="31.5" y="145">VDDL19</text>
<text x="36.7" y="148.2" transform="rotate(-90 36.7 148.2)">10k</text>
<text x="39.6" y="147.6" transform="rotate(-90 39.6 147.6)">R5</text>
<text x="40.7" y="146.5">SCLKT</text>
<text x="52.9" y="146.5">SCLK</text>
<text x="100.1" y="148">GND</text>
<text x="127.5" y="145">DA11_P</text>
<text x="127.5" y="146.5">DA11_N</text>
<text x="127.5" y="148">DC5_P</text>
<text x="127.5" y="149.5">DC5_N</text>
<text x="159.5" y="145">DD1_P</text>
<text x="159.5" y="146.5">DD1_N</text>
<text x="159.5" y="148">DD7_P</text>
<text x="159.5" y="149.5">DD7_N</text>
<text x="40.7" y="155.6">SDIT</text>
<text x="40.7" y="151.1">SCST</text>
<text x="52.9" y="151.1">SCS</text>
<text x="52.9" y="155.6">SDI</text>
<text x="127.5" y="151.1">DC11_P</text>
<text x="127.5" y="152.6">DC11_N</text>
<text x="127.5" y="154.1">DC6_P</text>
<text x="127.5" y="155.6">DC6_N</text>
<text x="159.5" y="151.1">DB0_P</text>
<text x="159.5" y="152.6">DB0_N</text>
<text x="159.5" y="154.1">DB6_P</text>
<text x="159.5" y="155.6">DB6_N</text>
<text x="40.7" y="160.2">SDOT</text>
<text x="52.9" y="160.2">SDO</text>
<text x="159.5" y="157.2">DD0_P</text>
<text x="159.5" y="158.7">DD0_N</text>
</g>
<g font-size="1.3" fill="#808080">
<text x="81.2" y="59.4">A15</text>
<text x="101.7" y="59.4">A1</text>
<text x="135.2" y="59.4">H1</text>
<text x="182.6" y="58.6">VA19_1</text>
<text x="189.9" y="57.9">G3</text>
<text x="189.9" y="59.4">G4</text>
<text x="215.7" y="58.6">BG</text>
<text x="220.4" y="57.9">D2</text>
<text x="220.4" y="59.4">E2</text>
<text x="81.2" y="61">A16</text>
<text x="81.8" y="62.5">D7</text>
<text x="81.9" y="64">E7</text>
<text x="82" y="65.5">F7</text>
<text x="86.3" y="60.1">DGND_1</text>
<text x="86.3" y="61.6">DGND_2</text>
<text x="86.3" y="63.2">DGND_3</text>
<text x="86.3" y="64.7">DGND_4</text>
<text x="101.7" y="61">A2</text>
<text x="101.7" y="62.5">A3</text>
<text x="101.7" y="64">A6</text>
<text x="101.7" y="65.5">A7</text>
<text x="106.1" y="60.1">AGND_1</text>
<text x="106.1" y="61.6">AGND_2</text>
<text x="106.1" y="63.2">AGND_3</text>
<text x="106.1" y="64.7">AGND_4</text>
<text x="135.2" y="64">A4</text>
<text x="135.2" y="65.5">A5</text>
<text x="135.4" y="61">J1</text>
<text x="139.6" y="64.7">INA+</text>
<text x="139.6" y="60.1">CLK+</text>
<text x="139.6" y="61.6">CLK-</text>
<text x="182.6" y="60.1">VA19_2</text>
<text x="182.6" y="61.6">VA19_3</text>
<text x="182.6" y="63.2">VA19_4</text>
<text x="182.6" y="64.7">VA19_5</text>
<text x="189.9" y="61">G5</text>
<text x="189.9" y="62.5">G6</text>
<text x="189.9" y="64">H3</text>
<text x="189.9" y="65.5">H4</text>
<text x="212.3" y="60.1">SYNCSE</text>
<text x="212.4" y="63.2">TMSTP+</text>
<text x="212.7" y="64.7">TMSTP-</text>
<text x="220.4" y="62.5">D1</text>
<text x="220.4" y="64">E1</text>
<text x="81.1" y="71.6">H14</text>
<text x="81.8" y="67.1">G7</text>
<text x="81.8" y="68.6">H7</text>
<text x="81.8" y="70.1">H8</text>
<text x="86.3" y="66.2">DGND_5</text>
<text x="86.3" y="67.7">DGND_6</text>
<text x="86.3" y="69.3">DGND_7</text>
<text x="86.3" y="70.8">DGND_8</text>
<text x="101.7" y="67.1">B3</text>
<text x="101.7" y="68.6">B4</text>
<text x="101.7" y="70.1">B5</text>
<text x="101.7" y="71.6">B6</text>
<text x="106.1" y="66.2">AGND_5</text>
<text x="106.1" y="67.7">AGND_6</text>
<text x="106.1" y="69.3">AGND_7</text>
<text x="106.1" y="70.8">AGND_8</text>
<text x="135.2" y="71.6">A9</text>
<text x="135.3" y="67.1">T4</text>
<text x="135.3" y="68.6">T5</text>
<text x="139.6" y="66.2">INA-</text>
<text x="139.6" y="67.7">INB+</text>
<text x="139.6" y="69.3">INB-</text>
<text x="156.4" y="71.6">H9</text>
<text x="182.6" y="66.2">VA19_6</text>
<text x="182.6" y="67.7">VA19_7</text>
<text x="182.6" y="69.2">VA19_8</text>
<text x="182.6" y="70.8">VA19_9</text>
<text x="189.9" y="67.1">H5</text>
<text x="189.9" y="68.6">H6</text>
<text x="189.9" y="70.1">J3</text>
<text x="189.9" y="71.6">J4</text>
<text x="211.9" y="67.7">TDIODE+</text>
<text x="212.3" y="69.2">TDIODE-</text>
<text x="220.4" y="71.6">M1</text>
<text x="220.4" y="67.1">M2</text>
<text x="220.4" y="68.6">N2</text>
<text x="81.4" y="76.2">J14</text>
<text x="81.9" y="77.7">K7</text>
<text x="82.1" y="73.2">J7</text>
<text x="82.1" y="74.7">J8</text>
<text x="86.3" y="72.3">DGND_9</text>
<text x="86.3" y="73.8">DGND_10</text>
<text x="86.3" y="75.3">DGND_11</text>
<text x="86.3" y="76.9">DGND_12</text>
<text x="101.6" y="74.7">C1</text>
<text x="101.6" y="76.2">C2</text>
<text x="101.6" y="77.7">C3</text>
<text x="101.7" y="73.2">B7</text>
<text x="106.1" y="72.3">AGND_9</text>
<text x="106.1" y="73.8">AGND_10</text>
<text x="106.1" y="75.3">AGND_11</text>
<text x="106.1" y="76.9">AGND_12</text>
<text x="134.5" y="73.2">A10</text>
<text x="134.5" y="76.2">A12</text>
<text x="134.5" y="77.7">A13</text>
<text x="134.6" y="74.7">A11</text>
<text x="139.6" y="72.3">DA0+</text>
<text x="139.6" y="73.8">DA0-</text>
<text x="139.6" y="75.3">DA6+</text>
<text x="139.6" y="76.9">DA6-</text>
<text x="148.4" y="72.3">DASTR+</text>
<text x="148.4" y="75.3">DBSTR+</text>
<text x="148.7" y="73.8">DASTR-</text>
<text x="148.7" y="76.9">DBSTR-</text>
<text x="156.4" y="73.2">H10</text>
<text x="156.4" y="77.7">H15</text>
<text x="156.4" y="74.7">J9</text>
<text x="156.4" y="76.2">J10</text>
<text x="181.9" y="72.3">VA19_10</text>
<text x="181.9" y="75.3">VA19_12</text>
<text x="181.9" y="76.9">VA19_13</text>
<text x="182" y="73.8">VA19_11</text>
<text x="189.9" y="73.2">J5</text>
<text x="189.9" y="74.7">J6</text>
<text x="189.9" y="76.2">K3</text>
<text x="189.9" y="77.7">K4</text>
<text x="211.6" y="72.3">SYSREF+</text>
<text x="212" y="73.8">SYSREF-</text>
<text x="220.4" y="73.2">N1</text>
<text x="81.2" y="83.8">T15</text>
<text x="81.7" y="80.8">M7</text>
<text x="81.8" y="82.3">N7</text>
<text x="82" y="79.2">L7</text>
<text x="86.3" y="78.4">DGND_13</text>
<text x="86.3" y="79.9">DGND_14</text>
<text x="86.3" y="81.4">DGND_15</text>
<text x="86.3" y="83">DGND_16</text>
<text x="101.6" y="79.2">C4</text>
<text x="101.6" y="80.8">C5</text>
<text x="101.6" y="82.3">C6</text>
<text x="101.6" y="83.8">C7</text>
<text x="106.1" y="78.4">AGND_13</text>
<text x="106.1" y="79.9">AGND_14</text>
<text x="106.1" y="81.4">AGND_15</text>
<text x="106.1" y="83">AGND_16</text>
<text x="134.5" y="79.2">A14</text>
<text x="134.5" y="82.3">B10</text>
<text x="134.6" y="83.8">B11</text>
<text x="135.2" y="80.8">B9</text>
<text x="139.6" y="78.4">DC0+</text>
<text x="139.6" y="79.9">DC0-</text>
<text x="139.6" y="81.4">DA1+</text>
<text x="139.6" y="83">DA1-</text>
<text x="148.3" y="78.4">DCSTR+</text>
<text x="148.3" y="81.4">DDSTR+</text>
<text x="148.7" y="79.9">DCSTR-</text>
<text x="148.7" y="83">DDSTR-</text>
<text x="156.4" y="79.2">H16</text>
<text x="156.4" y="80.8">J15</text>
<text x="156.4" y="82.3">J16</text>
<text x="181.9" y="78.4">VA19_14</text>
<text x="181.9" y="79.9">VA19_15</text>
<text x="181.9" y="81.4">VA19_16</text>
<text x="189.9" y="79.2">K5</text>
<text x="189.9" y="80.8">K6</text>
<text x="81.2" y="85.3">T16</text>
<text x="86.3" y="84.5">DGND_17</text>
<text x="86.3" y="86">DGND_18</text>
<text x="101.6" y="85.3">D3</text>
<text x="101.6" y="86.9">D4</text>
<text x="101.6" y="88.4">D5</text>
<text x="101.6" y="89.9">D6</text>
<text x="106.1" y="84.5">AGND_17</text>
<text x="106.1" y="86">AGND_18</text>
<text x="106.1" y="87.5">AGND_19</text>
<text x="106.1" y="89.1">AGND_20</text>
<text x="134.5" y="85.3">B12</text>
<text x="134.5" y="86.9">B13</text>
<text x="134.5" y="88.4">B14</text>
<text x="134.5" y="89.9">B15</text>
<text x="139.6" y="84.5">DA7+</text>
<text x="139.6" y="86">DA7-</text>
<text x="139.6" y="87.5">DC1+</text>
<text x="139.6" y="89.1">DC1-</text>
<text x="148.5" y="86">DACLK+</text>
<text x="148.5" y="89.1">DBCLK+</text>
<text x="148.8" y="87.5">DACLK-</text>
<text x="156.4" y="85.3">G9</text>
<text x="156.4" y="86.9">G10</text>
<text x="156.4" y="88.4">K9</text>
<text x="156.4" y="89.9">K10</text>
<text x="182.5" y="87.5">VD11_1</text>
<text x="182.5" y="89.1">VD11_2</text>
<text x="189.9" y="86.9">E8</text>
<text x="189.9" y="88.4">F8</text>
<text x="189.9" y="89.9">G8</text>
<text x="214.2" y="87.5">SCLK</text>
<text x="214.8" y="89.1">SDO</text>
<text x="220.4" y="88.4">N8</text>
<text x="220.4" y="89.9">P8</text>
<text x="220.4" y="86.9">T8</text>
<text x="101.7" y="91.4">E3</text>
<text x="101.8" y="93">F1</text>
<text x="101.8" y="94.5">F2</text>
<text x="106.1" y="90.6">AGND_21</text>
<text x="106.1" y="92.1">AGND_22</text>
<text x="106.1" y="93.6">AGND_23</text>
<text x="106.1" y="95.2">AGND_24</text>
<text x="134.4" y="94.5">C10</text>
<text x="134.5" y="91.4">B16</text>
<text x="135.2" y="93">C9</text>
<text x="139.6" y="90.6">DC7+</text>
<text x="139.6" y="92.1">DC7-</text>
<text x="139.6" y="93.6">DA2+</text>
<text x="139.6" y="95.2">DA2-</text>
<text x="148.4" y="92.1">DCCLK+</text>
<text x="148.4" y="95.2">DDCLK+</text>
<text x="148.8" y="93.6">DCCLK-</text>
<text x="148.8" y="90.6">DBCLK-</text>
<text x="156.4" y="91.4">G15</text>
<text x="156.4" y="93">G16</text>
<text x="156.4" y="94.5">K15</text>
<text x="182.5" y="90.6">VD11_3</text>
<text x="182.5" y="92.1">VD11_4</text>
<text x="182.5" y="93.6">VD11_5</text>
<text x="182.5" y="95.2">VD11_6</text>
<text x="189.9" y="91.4">K8</text>
<text x="189.9" y="93">L8</text>
<text x="189.9" y="94.5">M8</text>
<text x="214.9" y="92.1">SCS</text>
<text x="215.4" y="90.6">SDI</text>
<text x="215.8" y="95.2">PD</text>
<text x="220.4" y="94.5">R1</text>
<text x="220.4" y="91.4">R8</text>
<text x="101.6" y="96">G1</text>
<text x="101.6" y="97.5">G2</text>
<text x="101.6" y="99.1">H2</text>
<text x="101.9" y="100.6">J2</text>
<text x="106.1" y="96.7">AGND_25</text>
<text x="106.1" y="98.2">AGND_26</text>
<text x="106.1" y="99.7">AGND_27</text>
<text x="106.1" y="101.3">AGND_28</text>
<text x="134.4" y="97.5">C12</text>
<text x="134.4" y="99.1">C13</text>
<text x="134.4" y="100.6">C14</text>
<text x="134.5" y="96">C11</text>
<text x="139.6" y="96.7">DA8+</text>
<text x="139.6" y="98.2">DA8-</text>
<text x="139.6" y="99.7">DC2+</text>
<text x="139.6" y="101.3">DC2-</text>
<text x="148.8" y="96.7">DDCLK-</text>
<text x="150.2" y="99.7">DD6+</text>
<text x="150.6" y="101.2">DD6-</text>
<text x="156.4" y="99.1">K13</text>
<text x="156.4" y="100.6">K14</text>
<text x="156.4" y="96">K16</text>
<text x="181.5" y="101.2">VLVDS_1</text>
<text x="189.9" y="100.6">G11</text>
<text x="214.1" y="101.2">ORA0</text>
<text x="220.4" y="100.6">B8</text>
<text x="101.7" y="102.1">K1</text>
<text x="101.7" y="103.6">K2</text>
<text x="101.8" y="105.2">L1</text>
<text x="101.8" y="106.7">L2</text>
<text x="106.1" y="102.8">AGND_29</text>
<text x="106.1" y="104.3">AGND_30</text>
<text x="106.1" y="105.8">AGND_31</text>
<text x="106.1" y="107.3">AGND_32</text>
<text x="134.4" y="102.1">C15</text>
<text x="134.4" y="103.6">C16</text>
<text x="134.4" y="106.7">D10</text>
<text x="135.2" y="105.2">D9</text>
<text x="139.6" y="102.8">DC8+</text>
<text x="139.6" y="104.3">DC8-</text>
<text x="139.6" y="105.8">DA3+</text>
<text x="139.6" y="107.3">DA3-</text>
<text x="149.7" y="105.8">DB11+</text>
<text x="150" y="107.3">DB11-</text>
<text x="150.3" y="102.8">DB5+</text>
<text x="150.6" y="104.3">DB5-</text>
<text x="156.4" y="102.1">L9</text>
<text x="156.4" y="103.6">L10</text>
<text x="156.4" y="105.2">L11</text>
<text x="156.4" y="106.7">L12</text>
<text x="181.5" y="102.8">VLVDS_2</text>
<text x="181.5" y="104.3">VLVDS_3</text>
<text x="181.5" y="105.8">VLVDS_4</text>
<text x="181.5" y="107.3">VLVDS_5</text>
<text x="189.9" y="102.1">G12</text>
<text x="189.9" y="103.6">H11</text>
<text x="189.9" y="105.2">H12</text>
<text x="189.9" y="106.7">H13</text>
<text x="214.1" y="102.8">ORA1</text>
<text x="214.1" y="104.3">ORB1</text>
<text x="214.1" y="105.8">ORB0</text>
<text x="220.4" y="102.1">A8</text>
<text x="220.4" y="103.6">C8</text>
<text x="220.4" y="105.2">D8</text>
<text x="101.5" y="108.2">M3</text>
<text x="101.6" y="109.7">N3</text>
<text x="101.6" y="111.2">N4</text>
<text x="101.6" y="112.8">N5</text>
<text x="106.1" y="108.9">AGND_33</text>
<text x="106.1" y="110.4">AGND_34</text>
<text x="106.1" y="111.9">AGND_35</text>
<text x="106.1" y="113.4">AGND_36</text>
<text x="134.4" y="109.7">D12</text>
<text x="134.4" y="111.2">D13</text>
<text x="134.4" y="112.8">D14</text>
<text x="134.5" y="108.2">D11</text>
<text x="139.6" y="108.9">DA9+</text>
<text x="139.6" y="110.4">DA9-</text>
<text x="139.6" y="111.9">DC3+</text>
<text x="139.6" y="113.4">DC3-</text>
<text x="149.6" y="111.9">DD11+</text>
<text x="150" y="113.4">DD11-</text>
<text x="150.2" y="108.9">DD5+</text>
<text x="150.6" y="110.4">DD5-</text>
<text x="156.4" y="108.2">L13</text>
<text x="156.4" y="109.7">L14</text>
<text x="156.4" y="111.2">L15</text>
<text x="156.4" y="112.8">L16</text>
<text x="181.5" y="108.9">VLVDS_6</text>
<text x="181.5" y="110.4">VLVDS_7</text>
<text x="181.5" y="111.9">VLVDS_8</text>
<text x="181.5" y="113.4">VLVDS_9</text>
<text x="189.9" y="108.2">J11</text>
<text x="189.9" y="109.7">J12</text>
<text x="189.9" y="111.2">J13</text>
<text x="189.9" y="112.8">K11</text>
<text x="211.9" y="108.9">CALSTAT</text>
<text x="212.1" y="110.4">CALTRIG</text>
<text x="220.4" y="108.2">B1</text>
<text x="220.4" y="109.7">B2</text>
<text x="101.6" y="114.3">N6</text>
<text x="101.7" y="115.8">P1</text>
<text x="101.7" y="117.3">P2</text>
<text x="101.7" y="118.9">P3</text>
<text x="106.1" y="115">AGND_37</text>
<text x="106.1" y="116.5">AGND_38</text>
<text x="106.1" y="118">AGND_39</text>
<text x="106.1" y="119.5">AGND_40</text>
<text x="134.3" y="118.9">M10</text>
<text x="134.4" y="114.3">D15</text>
<text x="134.4" y="115.8">D16</text>
<text x="135" y="117.3">M9</text>
<text x="139.6" y="115">DC9+</text>
<text x="139.6" y="116.5">DC9-</text>
<text x="139.6" y="118">DB4+</text>
<text x="139.6" y="119.5">DB4-</text>
<text x="150.3" y="115">DB3+</text>
<text x="150.3" y="118">DB9+</text>
<text x="150.6" y="116.5">DB3-</text>
<text x="150.6" y="119.5">DB9-</text>
<text x="156.4" y="114.3">N9</text>
<text x="156.4" y="115.8">N10</text>
<text x="156.4" y="117.3">N11</text>
<text x="156.4" y="118.9">N12</text>
<text x="180.8" y="115">VLVDS_10</text>
<text x="189.9" y="114.3">K12</text>
<text x="101.7" y="120.4">P4</text>
<text x="101.7" y="121.9">P5</text>
<text x="101.7" y="123.4">P6</text>
<text x="101.7" y="125">P7</text>
<text x="106.1" y="121.1">AGND_41</text>
<text x="106.1" y="122.6">AGND_42</text>
<text x="106.1" y="124.1">AGND_43</text>
<text x="106.1" y="125.6">AGND_44</text>
<text x="134.3" y="121.9">M12</text>
<text x="134.3" y="123.4">M13</text>
<text x="134.3" y="125">M14</text>
<text x="134.4" y="120.4">M11</text>
<text x="139.6" y="121.1">DB10+</text>
<text x="139.6" y="122.6">DB10-</text>
<text x="139.6" y="124.1">DD4+</text>
<text x="139.6" y="125.6">DD4-</text>
<text x="150.2" y="121.1">DD3+</text>
<text x="150.2" y="124.1">DD9+</text>
<text x="150.6" y="122.6">DD3-</text>
<text x="150.6" y="125.6">DD9-</text>
<text x="156.4" y="120.4">N13</text>
<text x="156.4" y="121.9">N14</text>
<text x="156.4" y="123.4">N15</text>
<text x="156.4" y="125">N16</text>
<text x="182.7" y="121.1">VA11_1</text>
<text x="182.7" y="122.6">VA11_2</text>
<text x="182.7" y="124.1">VA11_3</text>
<text x="182.7" y="125.6">VA11_4</text>
<text x="189.9" y="120.4">E4</text>
<text x="189.9" y="121.9">E5</text>
<text x="189.9" y="123.4">E6</text>
<text x="189.9" y="125">F3</text>
<text x="38.6" y="128">1</text>
<text x="38.6" y="129.5">2</text>
<text x="38.6" y="131.1">3</text>
<text x="42.1" y="128.7">DIR1</text>
<text x="42.1" y="130.2">DIR2</text>
<text x="42.1" y="131.7">A1</text>
<text x="46.4" y="128.7">VCCA</text>
<text x="46.4" y="130.2">VCCB</text>
<text x="48.4" y="131.7">B1</text>
<text x="52.8" y="128">16</text>
<text x="52.8" y="129.5">15</text>
<text x="52.8" y="131.1">14</text>
<text x="101.6" y="126.5">R2</text>
<text x="101.6" y="128">R3</text>
<text x="101.6" y="129.5">R4</text>
<text x="101.6" y="131.1">R5</text>
<text x="106.1" y="127.2">AGND_45</text>
<text x="106.1" y="128.7">AGND_46</text>
<text x="106.1" y="130.2">AGND_47</text>
<text x="106.1" y="131.7">AGND_48</text>
<text x="134.3" y="126.5">M15</text>
<text x="134.3" y="128">M16</text>
<text x="134.5" y="131.1">E10</text>
<text x="135.2" y="129.5">E9</text>
<text x="139.6" y="130.2">DA4+</text>
<text x="139.6" y="131.7">DA4-</text>
<text x="139.6" y="127.2">DD10+</text>
<text x="139.6" y="128.7">DD10-</text>
<text x="150.3" y="127.1">DB2+</text>
<text x="150.3" y="130.2">DB8+</text>
<text x="150.6" y="128.7">DB2-</text>
<text x="150.6" y="131.7">DB8-</text>
<text x="156.4" y="126.5">P9</text>
<text x="156.4" y="128">P10</text>
<text x="156.4" y="129.5">P11</text>
<text x="156.4" y="131.1">P12</text>
<text x="182.7" y="127.1">VA11_5</text>
<text x="182.7" y="128.7">VA11_6</text>
<text x="182.7" y="130.2">VA11_7</text>
<text x="182.7" y="131.7">VA11_8</text>
<text x="189.9" y="126.5">F4</text>
<text x="189.9" y="128">F5</text>
<text x="189.9" y="129.5">F6</text>
<text x="189.9" y="131.1">L3</text>
<text x="38.6" y="132.6">4</text>
<text x="38.6" y="134.1">5</text>
<text x="38.6" y="135.6">6</text>
<text x="38.6" y="137.1">7</text>
<text x="42.1" y="133.2">A2</text>
<text x="42.1" y="134.8">A3</text>
<text x="42.1" y="136.3">A4</text>
<text x="42.1" y="137.8">DIR3</text>
<text x="47.1" y="137.8">GND</text>
<text x="48.4" y="133.2">B2</text>
<text x="48.4" y="134.8">B3</text>
<text x="48.4" y="136.3">B4</text>
<text x="52.8" y="132.6">13</text>
<text x="52.8" y="134.1">12</text>
<text x="52.8" y="135.6">11</text>
<text x="52.8" y="137.1">10</text>
<text x="101.6" y="132.6">R6</text>
<text x="101.6" y="134.1">R7</text>
<text x="101.8" y="135.6">T1</text>
<text x="101.8" y="137.1">T2</text>
<text x="106.1" y="133.2">AGND_49</text>
<text x="106.1" y="134.8">AGND_50</text>
<text x="106.1" y="136.3">AGND_51</text>
<text x="106.1" y="137.8">AGND_52</text>
<text x="134.5" y="134.1">E12</text>
<text x="134.5" y="135.6">E13</text>
<text x="134.5" y="137.1">E14</text>
<text x="134.6" y="132.6">E11</text>
<text x="139.6" y="133.2">DA10+</text>
<text x="139.6" y="134.8">DA10-</text>
<text x="139.6" y="136.3">DC4+</text>
<text x="139.6" y="137.8">DC4-</text>
<text x="150.2" y="133.2">DD2+</text>
<text x="150.2" y="136.3">DD8+</text>
<text x="150.6" y="134.8">DD2-</text>
<text x="150.6" y="137.8">DD8-</text>
<text x="156.4" y="132.6">P13</text>
<text x="156.4" y="134.1">P14</text>
<text x="156.4" y="135.6">P15</text>
<text x="156.4" y="137.1">P16</text>
<text x="182" y="134.8">VA11_10</text>
<text x="182" y="137.8">VA11_12</text>
<text x="182.1" y="136.3">VA11_11</text>
<text x="182.7" y="133.2">VA11_9</text>
<text x="189.9" y="132.6">L4</text>
<text x="189.9" y="134.1">L5</text>
<text x="189.9" y="135.6">L6</text>
<text x="189.9" y="137.1">M4</text>
<text x="38.6" y="138.7">8</text>
<text x="42.1" y="139.3">DIR4</text>
<text x="48.1" y="139.3">OE</text>
<text x="52.8" y="138.7">9</text>
<text x="101.8" y="138.7">T3</text>
<text x="101.8" y="140.2">T6</text>
<text x="101.8" y="141.7">T7</text>
<text x="106.1" y="139.3">AGND_53</text>
<text x="106.1" y="140.9">AGND_54</text>
<text x="106.1" y="142.4">AGND_55</text>
<text x="134.5" y="138.7">E15</text>
<text x="134.5" y="140.2">E16</text>
<text x="134.6" y="143.2">F10</text>
<text x="135.3" y="141.7">F9</text>
<text x="139.6" y="139.3">DC10+</text>
<text x="139.6" y="140.9">DC10-</text>
<text x="139.6" y="142.4">DA5+</text>
<text x="139.6" y="143.9">DA5-</text>
<text x="150.3" y="139.3">DB1+</text>
<text x="150.3" y="142.4">DB7+</text>
<text x="150.6" y="140.9">DB1-</text>
<text x="150.6" y="143.9">DB7-</text>
<text x="156.4" y="138.7">R9</text>
<text x="156.4" y="140.2">R10</text>
<text x="156.4" y="141.7">R11</text>
<text x="156.4" y="143.2">R12</text>
<text x="182" y="139.3">VA11_13</text>
<text x="182" y="140.9">VA11_14</text>
<text x="189.9" y="138.7">M5</text>
<text x="189.9" y="140.2">M6</text>
<text x="134.6" y="146.3">F12</text>
<text x="134.6" y="147.8">F13</text>
<text x="134.6" y="149.3">F14</text>
<text x="134.7" y="144.8">F11</text>
<text x="139.6" y="145.4">DA11+</text>
<text x="139.6" y="147">DA11-</text>
<text x="139.6" y="148.5">DC5+</text>
<text x="150.2" y="145.4">DD1+</text>
<text x="150.2" y="148.5">DD7+</text>
<text x="150.6" y="147">DD1-</text>
<text x="156.4" y="144.8">R13</text>
<text x="156.4" y="146.3">R14</text>
<text x="156.4" y="147.8">R15</text>
<text x="156.4" y="149.3">R16</text>
<text x="134.4" y="153.9">G13</text>
<text x="134.4" y="155.4">G14</text>
<text x="134.6" y="150.9">F15</text>
<text x="134.6" y="152.4">F16</text>
<text x="139.6" y="150">DC5-</text>
<text x="139.6" y="151.5">DC11+</text>
<text x="139.6" y="153.1">DC11-</text>
<text x="139.6" y="154.6">DC6+</text>
<text x="150.3" y="151.5">DB0+</text>
<text x="150.3" y="154.6">DB6+</text>
<text x="150.6" y="150">DD7-</text>
<text x="150.6" y="153">DB0-</text>
<text x="156.4" y="150.9">T9</text>
<text x="156.4" y="152.4">T10</text>
<text x="156.4" y="153.9">T11</text>
<text x="156.4" y="155.4">T12</text>
<text x="139.6" y="156.1">DC6-</text>
<text x="150.2" y="157.6">DD0+</text>
<text x="150.6" y="159.1">DD0-</text>
<text x="150.6" y="156.1">DB6-</text>
<text x="156.4" y="157">T13</text>
<text x="156.4" y="158.5">T14</text>
</g>
</svg>
